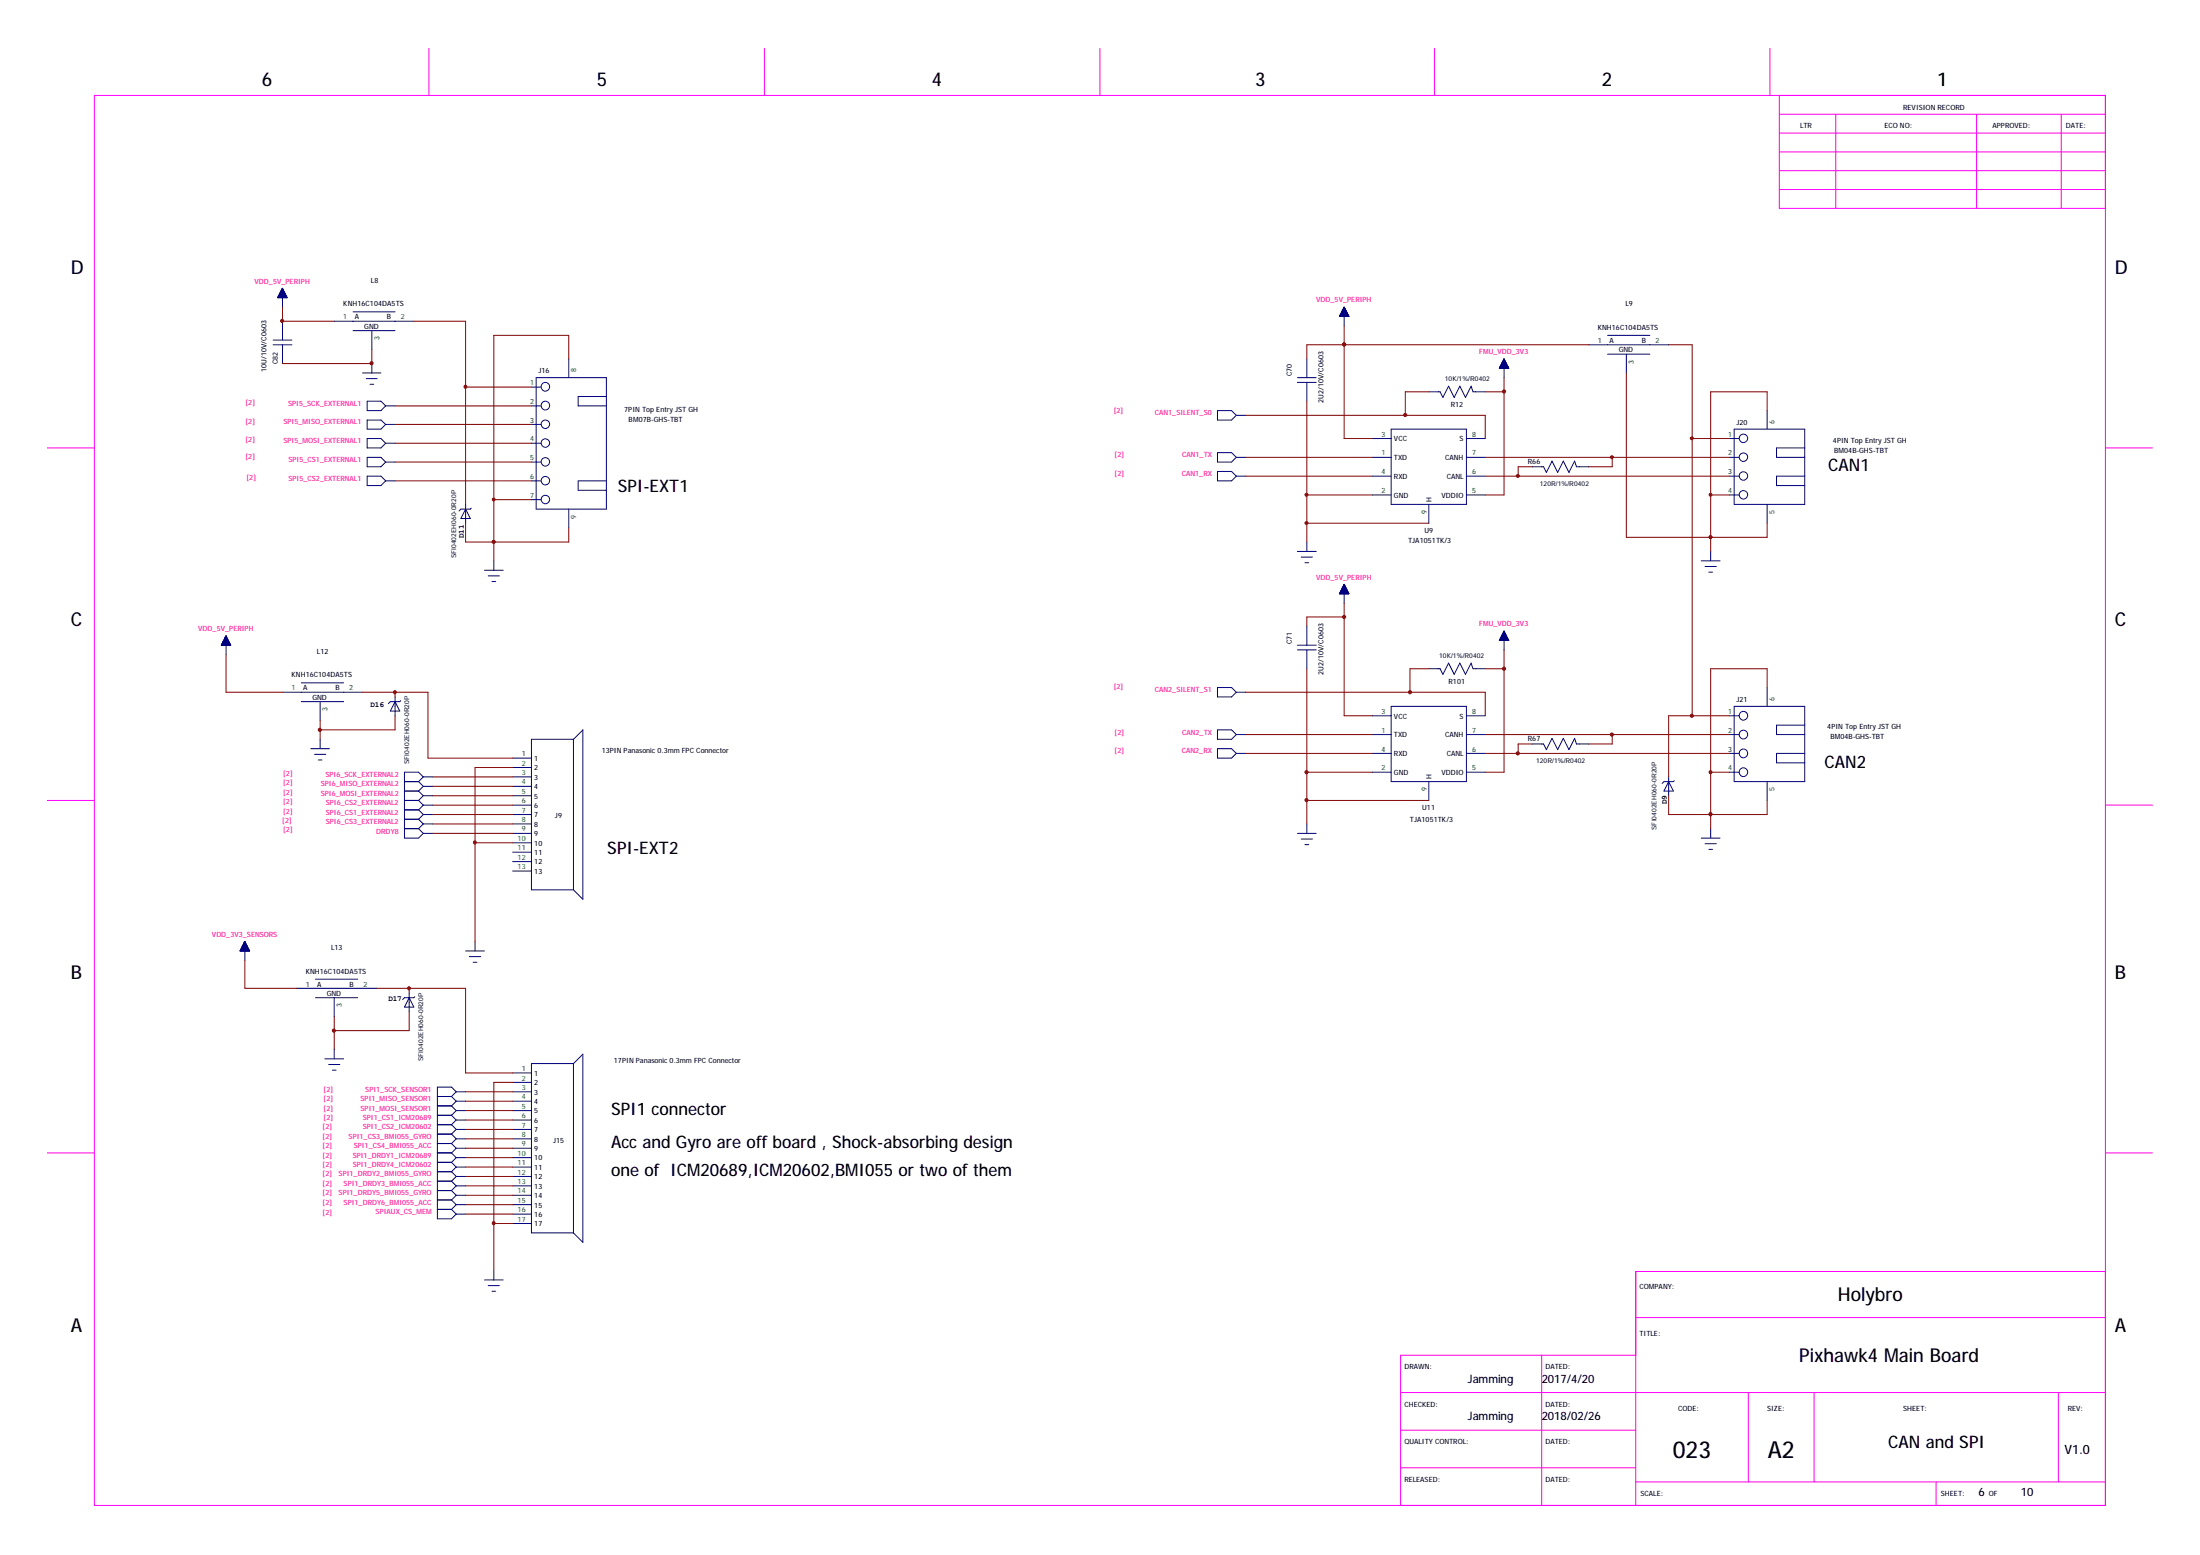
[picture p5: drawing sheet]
<svg xmlns="http://www.w3.org/2000/svg" width="297mm" height="210mm" viewBox="0 0 297 210" stroke-linecap="round" stroke-linejoin="round" font-family="sans-serif">
<g fill="none" stroke="#000080" stroke-width=".14">
<path d="M37.5 40v.2M37.6 40h1.1M37.6 39.9h1.1v.3M37.7 39.8h.9M37.7 39.7h.8v.5M37.7 39.7v.5M37.8 39.7h.7M37.8 39.6h.7M37.8 39.6v.6M37.8 39.6h.6M37.8 39.5v.7M37.8 39.5h.6"/>
<path d="M37.9 39.4h.5v.8M37.9 39.4h.5M37.9 39.3v.9M37.9 39.3h.4M37.9 39.3h.4v.9M38 39.2h.3v1M38 39.2v1M38 39.2h.3M38 39.1h.2M38 39v1.2M38.1 39.1h.1M38.1 39h.1"/>
<path d="M38.1 39v1.2M38.1 38.9v2.6M38.1 38.9l-.6 1.3M38.1 38.9l.7 1.3h-1.3M38.2 39v1.2M38.2 39.1v1.1M38.4 39.5v.7M38.5 39.6v.6M38.6 39.9h-1v.3M36.9 46.5h2.5M36.9 45.9h2.5M37.5 40.1h1.2"/>
<path d="M37.5 40.1v.1M37.7 40.2v-.4h.9v.4M38.1 43.4v2.5M38.1 46.5v2.6M38.7 40v.2M38.7 40.1v.1M45.1 43.4h10.8M47.7 44.6h5.6M47.7 42.1h5.6M48.9 50.3h2.5M49.4 51.1h1.5M49.6 56.7h1.8l.7 .6-.7 .6h-1.8z"/>
<path d="M49.6 59.2h1.8l.7 .6-.7 .7h-1.8zM49.6 54.2h1.8l.7 .6-.7 .6h-1.8zM50 51.9h.5M50.2 44.6v2.6M50.2 49.1v1.2M52.1 54.8h1.2M52.1 57.3h1.2M52.1 59.8h1.2M71.8 54.8h1.2M71.8 52.3h1.2M71.8 57.3h1.2M71.8 59.8h1.2"/>
<path d="M72.4 51h9.5v17.7h-9.5zM76.8 48.4v2.6M81.9 53.5h-3.8v1.3h3.8M164.4 55.4h1.9l.6 .7-.6 .6h-1.9zM166.9 56.1h1.3M175.2 51.6h2.5M175.2 51h2.5M176.4 48.4v2.6M176.4 51.6v2.6M180.9 42.7h1.2M180.9 42.6h1.1M180.9 42.5v.2"/>
<path d="M181 42.5h1M181 42.5h1v.2M181 42.4v.3M181 42.4h1M181 42.4h.9M181 42.3v.4M181.1 42.3h.8M181.1 42.3h.8v.4M181.1 42.2h.8M181.2 42.1h.6M181.2 42v.7M181.2 42h.6"/>
<path d="M181.2 42h.5v.7M181.2 41.9v.8M181.3 41.9h.4M181.3 41.8v.9M181.3 41.8h.4M181.4 41.8h.3v.9M181.4 41.7h.2M181.4 41.6h.2M181.4 41.6v1.1M181.4 41.6h.1M181.4 41.5v1.2M181.5 41.5v2.5"/>
<path d="M181.5 41.5l-.7 1.2h1.3M181.5 41.5l.6 1.2M181.5 41.5h.1M181.5 41.5v1.2M181.6 41.7h-.2v1M181.6 41.6v1.1M181.7 41.8v.9M181.8 42.1v.6M181.8 42.1h-.7v.6M181.9 42.2h-.8v.5M181.9 42.1v.6M181.9 42.3v.4"/>
<path d="M182 42.6v.1M182.1 42.6h-1.2v.1M182.1 42.6v.1M185.3 59.2h2.5M187.8 57.9h10.2v10.2h-10.2zM192.9 52.9h1.5l.4 .8 .8-1.6 .7 1.6 .8-1.6 .8 1.6 .7-1.6 .3 .8h1.6M198 59.2h2.5M202.5 49.7v-.1h1.2v.1M202.5 49.6h1.1M202.5 49.5h1.1v.2M202.5 49.5v.2M202.6 49.5h1"/>
<path d="M202.6 49.5h1v.2M202.6 49.4v.3M202.6 49.4h.9M202.6 49.7v-.4h.9v.4M202.6 49.3h.9M202.7 49.2h.8v.5M202.7 49.7v-.6h.7v.6M202.7 49.1h.7M202.8 49h.6v.7M202.8 49v.7M202.8 49h.5M202.8 49h.5v.7"/>
<path d="M202.8 48.9v.8M202.9 48.9h.4M202.9 48.8h.3v.9M202.9 48.8v.9M202.9 48.8h.3M202.9 48.7h.3v1M203 48.6h.2v1.1M203 48.5h.1v1.2M203 48.5v1.2M203.1 48.4v2.6M203.1 48.4l.6 1.3h-1.3zM203.1 48.6h-.1v1.1"/>
<path d="M203.2 48.7h-.3v1M203.5 49.2h-.8v.5M214.5 46.5h10.8M217 47.8h5.8M217 45.3h5.8M219.6 47.8v2.5M233.5 59.2h1.3M234.1 57.9h9.6v10.2h-9.6zM238.6 55.4v2.5M49.6 61.7h1.8l.7 .7-.7 .6h-1.8zM49.6 64.3h1.8l.7 .6-.7 .6h-1.8zM52.1 64.9h1.2"/>
<path d="M52.1 62.4h1.2M62.9 68.7l.6 1.3h-1.3zM62.9 68.1v2.5M63.6 68.6l-.1 .1h-1.3l-.2 .3M65.4 77h2.5M65.9 77.7h1.5M66.4 78.5h.5M66.7 75.7v1.3M71.8 64.9h1.2M71.8 62.4h1.2M71.8 67.5h1.2M76.8 68.7v2.6"/>
<path d="M81.9 64.9h-3.8v1.3h3.8M164.4 63.6h1.9l.6 .7-.6 .6h-1.9zM164.4 61.1h1.9l.6 .6-.6 .7h-1.9zM166.9 61.7h1.3M166.9 64.3h1.3M175.2 74.4h2.5M175.7 75.2h1.5M176.2 76h.5M176.4 73.2v1.2M181 79.9v.3M181 79.9h1v.3M181 79.9h1"/>
<path d="M181 79.8v.4M181 79.8h.9v.4M181.1 79.7h.8M181.1 79.6h.8M181.1 79.6h.8v.6M181.2 79.4v.8M181.2 79.5h.6v.7M181.2 79.3v.9M181.2 79.4h.5v.8M181.2 79.4h.6M181.3 79.2v1M181.3 79.3h.4v.9"/>
<path d="M181.3 79.3h.4M181.3 79.2h.4M181.4 79.2h.3v1M181.4 79.1h.2v1.1M181.4 78.9v1.3M181.4 79h.1v1.2M181.5 78.9v2.5M181.5 78.9l-.7 1.3h1.3M181.5 78.9l.6 1.3M181.5 78.9h.1M181.6 79.1h-.2v1.1M181.8 79.6h-.7v.6"/>
<path d="M185.3 61.7h2.5M185.3 64.3h2.5M185.3 66.8h2.5M192.9 68.1v2.5M198 61.7h2.5M198 64.3h2.5M198 66.8h2.5M206.9 63h1.5l.4 .8 .7-1.6 .8 1.6 .8-1.6 .7 1.6 .8-1.6 .3 .8h1.6M229.7 75.7h2.5M230.2 76.5h1.5M230.7 77.2h.5M231 74.4v1.3"/>
<path d="M233.5 61.7h1.3M233.5 64.3h1.3M233.5 66.8h1.3M238.6 68.1v2.5M243.7 60.5h-3.8v1.2h3.8M243.7 64.3h-3.8v1.2h3.8M29.9 87.1h.1M29.9 87.1h1.2M29.9 87h1.2v.1M29.9 86.9v.2M30 86.9h1M30.1 86.8h.8"/>
<path d="M30.1 86.7h.8v.4M30.1 86.6v.5M30.1 86.6h.8M30.1 86.5v.6M30.2 86.5h.6M30.2 86.5h.6v.6M30.2 86.4v.7M30.2 86.4h.6M30.3 86.4h.5M30.3 86.3h.4M30.3 86.3v.8M30.4 86.2h.2v.9"/>
<path d="M30.4 86.1v1M30.4 86.1h.2M30.4 86v1.1M30.4 86h.2M30.4 86h.2v1.1M30.4 85.9v1.2M30.5 85.9h.1M30.5 85.8l.7 1.3h-1.3M30.5 85.8v2.6M30.5 85.8l-.6 1.3M30.6 86v1.1M30.7 86.2h-.4v.9"/>
<path d="M30.7 86.2v.9M30.8 86.3v.8M30.9 86.5v.6M30.9 86.7h-.8v.4M30.9 86.8v.3M31 86.8h-1v.3M31 86.8v.3M31.1 87.1h.1M38.1 93.4h10.8M40.7 94.7h5.7M40.7 92.2h5.7M43.2 94.7v2.6"/>
<path d="M43.2 99.8v1.3M53.3 94.7l.7 1.3h-1.3zM53.3 94.1v2.5M54.1 94.6l-.1 .1h-1.3l-.2 .3M77.4 99.8v20.3M77.4 99.8h-5.6v20.3h5.6M77.4 99.8l1.3-1.3v22.9l-1.3-1.3M164.4 98.5h1.9l.6 .7-.6 .6h-1.9zM164.4 92.8h1.9l.6 .6-.6 .7h-1.9zM166.9 99.2h1.3M166.9 93.4h1.3M175.2 87.7h2.5"/>
<path d="M175.2 87.1h2.5M176.4 84.6v2.5M176.4 87.7v2.6M180.9 80.1l1.2 .1M180.9 80.2v-.2h1.1v.2M181.1 80.2v-.5h.8v.5M182.1 80.1h-1.2v.1M185.3 96.6h2.5M185.3 99.2h2.5M187.8 95.3h10.2v10.2h-10.2zM192.9 90.3h1.5l.4 .7 .8-1.5 .7 1.5 .8-1.5 .8 1.5 .7-1.5 .3 .8h1.6M198 96.6h2.5"/>
<path d="M198 99.2h2.5M202.5 86.5h1.2M202.5 86.4h1.1M202.5 86.3h1.1v.2M202.5 86.3v.2M202.6 86.3h1M202.6 86.5v-.3h1v.3M202.6 86.2h.9M202.6 86.1h.9v.4M202.6 86.1v.4M202.6 86.1h.9M202.7 86h.8v.5"/>
<path d="M202.7 86h.8M202.7 86v.5M202.7 86.5v-.6h.7v.6M202.7 85.9h.7M202.8 85.8v.7M202.8 85.8h.6v.7M202.8 85.7v.8M202.8 85.7h.5v.8M202.8 85.8h.5M202.9 85.6v.9M202.9 85.6h.3v.9M202.9 85.7h.4"/>
<path d="M202.9 85.6h.3M202.9 85.5h.3v1M203 85.4h.2v1.1M203 85.3v1.2M203 85.3h.1v1.2M203.1 85.2l.6 1.3h-1.3zM203.1 85.2v2.5M203.1 85.4h-.1v1.1M203.2 85.4h-.3v1.1M233.5 96.6h1.3M233.5 99.2h1.3M234.1 95.3h9.6v10.2h-9.6z"/>
<path d="M238.6 92.8v2.5M243.7 97.9h-3.8v1.3h3.8M42 101.1h2.5M42.5 101.8h1.5M43 102.6h.5M54.6 105.5h1.9M54.6 106.8h1.9M54.6 110.6h1.9M54.6 109.3h1.9M54.6 108h1.9M54.6 111.9h1.9M56.5 109.3l.6 .7"/>
<path d="M56.5 108l.6 .7M56.5 106.8l.6 .6M56.5 105.5l.6 .6M56.5 111.9l.6 .6M56.5 110.6l.6 .6M57.1 104.9l-.6-.7h-1.9v8.9h1.9l.6-.6M57.1 104.9h1.3M57.1 106.1h1.3M57.1 107.4h1.3M57.1 108.7h1.3M57.1 110h1.3M57.1 111.2h1.3"/>
<path d="M57.1 112.5h1.3M57.1 110l-.6 .6M57.1 108.7l-.6 .6M57.1 107.4l-.6 .6M57.1 106.1l-.6 .7M57.1 104.9l-.6 .6M57.1 111.2l-.6 .7M69.2 102.3h2.6M69.2 103.6h2.6M69.2 104.9h2.6M69.2 106.1h2.6M69.2 107.4h2.6"/>
<path d="M69.2 108.7h2.6M69.2 110h2.6M69.2 111.2h2.6M69.2 112.5h2.6M69.2 113.8h2.6M69.2 115h2.6M69.2 116.3h2.6M69.2 117.6h2.6M164.4 101.1h1.9l.6 .6-.6 .6h-1.9zM166.9 101.7h1.3M175.2 112.5h2.5M175.7 113.3h1.5"/>
<path d="M176.2 114h.5M176.4 111.2v1.3M185.3 101.7h2.5M185.3 104.2h2.5M192.9 105.5v2.5M198 101.7h2.5M198 104.2h2.5M206.9 100.4h1.5l.4 .8 .7-1.5 .8 1.5 .8-1.5 .7 1.5 .8-1.5 .3 .7h1.6M225.3 105.5l.6 1.3h-1.2zM225.3 104.9v2.5M226.1 105.4l-.2 .1h-1.2l-.3 .3M229.7 113.1h2.5"/>
<path d="M230.2 113.9h1.5M230.7 114.7h.5M231 111.9v1.2M233.5 101.7h1.3M233.5 104.2h1.3M238.6 105.5v2.5M243.7 101.7h-3.8v1.3h3.8M32.4 128.3l1.3 .1M32.4 128.3v.1M32.5 128.2h1.1M32.5 128.4v-.2h1.1v.2M32.6 128.1h1v.3"/>
<path d="M32.6 128.4v-.4h.9v.4M32.6 127.9h.9M32.6 127.9h.8v.5M32.6 127.9v.5M32.7 127.9h.7M32.7 127.8h.7v.6M32.7 127.8v.6M32.7 127.7h.7M32.7 127.7h.7v.7M32.7 127.6v.8M32.8 127.6h.5M32.8 127.6h.5v.8"/>
<path d="M32.9 127.5h.3v.9M32.9 127.4h.3v1M32.9 127.4v1M32.9 127.4h.3M32.9 127.3h.2v1.1M32.9 127.2v1.2M33 127.2h.1M33 127.2h.1v1.2M33 127.1v1.3M33 127.1h.1M33.1 127.1l.6 1.3h-1.3M33.1 127.1v2.5"/>
<path d="M33.1 127.1l-.7 1.3M33.2 127.4h-.3v1M33.3 127.6h-.5v.8M33.5 128.1h-.9v.3M40 133.4h10.8M42.6 134.7h5.7M42.6 132.2h5.7M45.1 134.7v2.5M55.2 134.7l.7 1.2h-1.3zM55.2 134v2.6M56 134.5l-.1 .2h-1.3l-.2 .2M62.9 128.4h2.5"/>
<path d="M63.4 129.1h1.5M63.9 129.9h.5M64.1 127.1v1.3M43.9 142.9h2.5M44.4 143.7h1.5M44.9 144.5h.5M45.1 141.7v1.2M59.1 156.9h1.9M59.1 155.6h1.9M59.1 148h1.9M59.1 149.3h1.9M59.1 150.6h1.9"/>
<path d="M59.1 151.8h1.9M59.1 153.1h1.9M59.1 154.4h1.9M59.1 158.2h1.9M59.1 159.4h1.9M61 155.6l.6 .7M61 148l.6 .6M61 149.3l.6 .6M61 150.6l.6 .6M61 151.8l.6 .7M61 153.1l.6 .6M61 154.4l.6 .6"/>
<path d="M61 156.9l.6 .6M61 158.2l.6 .6M61 159.4l.6 .7M61.6 147.4h1.3M61.6 148.6h1.3M61.6 149.9h1.3M61.6 151.2h1.3M61.6 152.5h1.3M61.6 153.7h1.3M61.6 155h1.3M61.6 156.3h1.3M61.6 157.5h1.3"/>
<path d="M61.6 158.8h1.3M61.6 147.4l-.6-.7h-1.9v17.8h1.9l.6-.6M61.6 156.3l-.6 .6M61.6 147.4l-.6 .6M61.6 148.6l-.6 .7M61.6 149.9l-.6 .7M61.6 151.2l-.6 .6M61.6 152.5l-.6 .6M61.6 153.7l-.6 .7M61.6 155l-.6 .6M61.6 157.5l-.6 .7M61.6 158.8l-.6 .6"/>
<path d="M69.2 144.8h2.6M69.2 146.1h2.6M69.2 147.4h2.6M69.2 148.6h2.6M69.2 149.9h2.6M69.2 151.2h2.6M69.2 152.5h2.6M69.2 153.7h2.6M69.2 155h2.6M69.2 156.3h2.6M69.2 157.5h2.6M69.2 158.8h2.6"/>
<path d="M77.4 143.6v22.8M77.4 143.6h-5.6v22.8h5.6M77.4 143.6l1.3-1.3v25.4l-1.3-1.3M59.1 163.3h1.9M59.1 160.7h1.9M59.1 162h1.9M61 163.3l.6 .6M61 160.7l.6 .6M61 162l.6 .6M61.6 160.1h1.3M61.6 161.3h1.3M61.6 162.6h1.3"/>
<path d="M61.6 163.9h1.3M61.6 160.1l-.6 .6M61.6 161.3l-.6 .7M61.6 162.6l-.6 .7M65.4 172.8h2.5M65.9 173.5h1.5M66.4 174.3h.5M66.7 171.5v1.3M69.2 160.1h2.6M69.2 161.3h2.6M69.2 162.6h2.6M69.2 163.9h2.6"/>
<path d="M69.2 165.2h2.6"/>
<circle cx="73.6" cy="54.7" r=".59"/>
<circle cx="73.6" cy="52.2" r=".59"/>
<circle cx="73.6" cy="59.8" r=".57"/>
<circle cx="73.6" cy="57.3" r=".57"/>
<circle cx="235.4" cy="59.2" r=".57"/>
<circle cx="73.6" cy="67.4" r=".57"/>
<circle cx="73.6" cy="64.9" r=".57"/>
<circle cx="73.6" cy="62.3" r=".57"/>
<circle cx="235.4" cy="64.2" r=".57"/>
<circle cx="235.4" cy="66.8" r=".57"/>
<circle cx="235.4" cy="61.7" r=".57"/>
<circle cx="235.4" cy="99.2" r=".59"/>
<circle cx="235.4" cy="96.6" r=".59"/>
<circle cx="235.4" cy="104.2" r=".59"/>
<circle cx="235.4" cy="101.7" r=".59"/>
</g>
<g fill="none" stroke="#800000" stroke-width=".14">
<path d="M38.1 41.5v1.9h7M50.2 47.2v1.9h-12.1M53.3 54.8h18.5M53.3 57.3h18.5M53.3 59.8h18.5M55.9 43.4h7v24.7M62.9 52.3h8.9M76.8 48.4v-3.1h-10.1v30.4M168.2 56.1h32.3v3.1M176.4 54.2v19M181.5 44v15.2h3.8M192.9 52.9h-3.2v3.2"/>
<path d="M200.5 52.9h2.6M203.1 51v15.8h-2.6M214.5 46.5h-38.1v1.9M219.6 50.3v22.2h19v-1.9M225.3 46.5h3.2v50.1M228.5 59.2h5M238.6 55.4v-2.5h-7.6v21.5M53.3 62.4h18.5M53.3 64.9h18.5M62.9 70.6v2.6h13.9v-1.9M66.7 67.5h5.1M168.2 61.7h17.1"/>
<path d="M168.2 64.3h17.1M176.4 66.8h8.9M176.4 70.6h16.5M200.5 61.7h33M200.5 64.3h33M206.9 63h-1.9v1.3M217.7 61.7v1.3h-3.2M231 66.8h2.5M30.5 88.4v5h7.6M43.2 97.3v2.5M48.9 93.4h8.9v8.9h11.4M53.3 93.4v.7"/>
<path d="M53.3 96.6v1.9h-10.1M168.2 93.4h32.3v3.2M168.2 99.2h17.1M176.4 90.3v20.9M181.5 81.4v15.2h3.8M181.5 83.3h-5.1v1.3M192.9 90.3h-2.5v3.1M200.5 99.2h33M200.5 90.3h2.6M203.1 87.7v16.5h-2.6M217.7 99.2v1.2h-3.2M233.5 96.6h-8.2v8.3"/>
<path d="M238.6 92.8v-2.5h-7.6v21.6M58.4 110h10.8M58.4 108.7h10.8M58.4 107.4h10.8M58.4 106.1h10.8M58.4 104.9h10.8M58.4 112.5h10.8M58.4 111.2h10.8M64.1 113.8h5.1M69.2 103.6h-5.1v23.5M168.2 101.7h17.1M176.4 104.2h8.9"/>
<path d="M176.4 108h16.5M200.5 101.7h33M206.9 100.4h-1.9v1.3M225.3 107.4v2.6h13.3v-2M231 104.2h2.5M33.1 129.6v3.8h6.9M45.1 137.2v4.5M50.8 133.4h12.1v11.4h6.3M55.2 133.4v.6M55.2 136.6v2.5h-10.1M62.9 156.3h6.3M62.9 147.4h6.3"/>
<path d="M62.9 148.6h6.3M62.9 149.9h6.3M62.9 151.2h6.3M62.9 152.5h6.3M62.9 153.7h6.3M62.9 155h6.3M62.9 157.5h6.3M62.9 158.8h6.3M69.2 146.1h-2.5v25.4M62.9 163.9h6.3M62.9 160.1h6.3M62.9 161.3h6.3"/>
<path d="M62.9 162.6h6.3M66.7 165.2h2.5"/>
</g>
<g fill="#800000" stroke="#800000" stroke-width=".14">
<path d="M66.5 67.3h.3v.2l-.2 .1-.1-.1z" fill-rule="evenodd"/>
<path d="M176.2 66.7h.3l.1 .1-.1 .1-.1 .1-.2-.1z" fill-rule="evenodd"/>
<path d="M230.8 66.7h.3v.2l-.2 .1-.1-.1z" fill-rule="evenodd"/>
<path d="M204.8 64.1h.3v.1v.2h-.2h-.1z" fill-rule="evenodd"/>
<path d="M217.5 61.6h.3v.1v.1l-.2 .1-.1-.1z" fill-rule="evenodd"/>
<path d="M230.8 72.4h.3v.2l-.2 .1-.1-.1z" fill-rule="evenodd"/>
<path d="M181.3 46.3h.3l.1 .2-.1 .1-.1 .1-.2-.1z" fill-rule="evenodd"/>
<path d="M230.8 72.4h.3v.2l-.2 .1-.1-.1z" fill-rule="evenodd"/>
<path d="M176.2 104.1h.3l.1 .1-.1 .2-.1 .1-.2-.1z" fill-rule="evenodd"/>
<path d="M230.8 104.1h.3v.3l-.2 .1-.1-.1z" fill-rule="evenodd"/>
<path d="M204.8 101.5h.3v.2v.1l-.2 .1-.1-.1z" fill-rule="evenodd"/>
<path d="M217.5 99h.3v.2v.1l-.2 .1-.1-.1z" fill-rule="evenodd"/>
<path d="M230.8 109.8h.3v.2l-.2 .1-.1-.1z" fill-rule="evenodd"/>
<path d="M181.3 83.1h.3l.1 .2-.1 .1-.1 .1-.2-.1z" fill-rule="evenodd"/>
<path d="M228.3 59h.3v.2v.1l-.2 .1-.1-.1z" fill-rule="evenodd"/>
<path d="M181.3 46.3h.3l.1 .2-.1 .1-.1 .1-.2-.1z" fill-rule="evenodd"/>
<path d="M62.7 52.1h.3v.2l-.2 .1-.1-.1z" fill-rule="evenodd"/>
<path d="M66.5 73h.3v.3h-.2h-.1z" fill-rule="evenodd"/>
<path d="M37.9 43.2h.3l.1 .1-.1 .2h-.1h-.2z" fill-rule="evenodd"/>
<path d="M50 48.9h.3l.1 .1-.1 .2h-.1h-.2z" fill-rule="evenodd"/>
<path d="M66.5 73h.3v.3h-.2h-.1z" fill-rule="evenodd"/>
<path d="M228.3 96.5h.3v.1v.2h-.2h-.1z" fill-rule="evenodd"/>
<path d="M53.2 93.3h.3v.3l-.2 .1-.1-.1z" fill-rule="evenodd"/>
<path d="M43 98.4h.3l.1 .1-.1 .2h-.1h-.2z" fill-rule="evenodd"/>
<path d="M55.1 133.3h.3v.2l-.2 .1-.1-.1z" fill-rule="evenodd"/>
<path d="M44.9 139h.3l.1 .1-.1 .2h-.1h-.2z" fill-rule="evenodd"/>
<path d="M66.5 165h.3v.3h-.2h-.1z" fill-rule="evenodd"/>
<path d="M230.8 109.8h.3v.2l-.2 .1-.1-.1z" fill-rule="evenodd"/>
<path d="M64 113.6h.2v.3h-.1h-.1z" fill-rule="evenodd"/>
<path d="M176.2 70.5h.3l.1 .1-.1 .1-.1 .1-.2-.1z" fill-rule="evenodd"/>
<path d="M176.2 107.9h.3l.1 .1-.1 .1-.1 .1-.2-.1z" fill-rule="evenodd"/>
<path d="M202.9 52.7h.3l.1 .1-.1 .2-.1 .1-.2-.1z" fill-rule="evenodd"/>
<path d="M189.6 55.9h.3v.1v.2h-.2h-.1z" fill-rule="evenodd"/>
<path d="M202.9 90.1h.3l.1 .2-.1 .1-.1 .1-.2-.1z" fill-rule="evenodd"/>
<path d="M190.2 93.3h.3l.1 .1-.1 .2-.1 .1-.2-.1z" fill-rule="evenodd"/>
</g>
<g fill="none" stroke="#f0f" stroke-width=".14">
<path d="M12.7 12.9h271.6v190.3h-271.6zM57.9 6.5v6.4M103.2 6.5v6.4M148.5 6.5v6.4M193.7 6.5v6.4M239 6.5v6.4M240.2 12.9v15.2h44.1M240.2 15.4h44.1M240.2 18h44.1M247.9 15.4v12.7M266.9 15.4v12.7M278.3 15.4v12.7"/>
<path d="M240.2 20.5h44.1M240.2 23h44.1M240.2 25.6h44.1M6.4 60.5h6.3M284.3 60.5h6.3M6.4 108h6.3M284.3 108.7h6.3M6.4 155.6h6.3M284.3 155.6h6.3M220.9 177.9h63.4M284.3 171.6h-63.4v31.6M189.1 188h95.2"/>
<path d="M189.1 193.1h31.8M189.1 198.1h31.8M208.2 182.9v20.3M220.9 182.9h-31.8v20.3M236.1 188v12M244.9 188v12M277.9 188v12M220.9 200h63.4M261.4 200v3.2"/>
</g>
<g font-size="3.2">
<text x="225.8" y="196.8">023</text>
<text x="238.7" y="196.8">A2</text>
</g>
<g font-size="2.6">
<text x="35.3" y="11.6">6</text>
<text x="80.6" y="11.6">5</text>
<text x="125.8" y="11.6">4</text>
<text x="169.5" y="11.6">3</text>
<text x="216.3" y="11.6">2</text>
<text x="261.5" y="11.6">1</text>
<text x="9.6" y="37">D</text>
<text x="285.5" y="37">D</text>
<text x="9.6" y="84.6">C</text>
<text x="285.5" y="84.6">C</text>
<text x="9.6" y="132.2">B</text>
<text x="285.5" y="132.2">B</text>
<text x="9.6" y="179.8">A</text>
<text x="248.2" y="175.7">Holybro</text>
<text x="285.5" y="179.8">A</text>
<text x="242.9" y="183.9">Pixhawk4 Main Board</text>
</g>
<g font-size="2.3">
<text x="246.8" y="63.6">CAN1</text>
<text x="83.4" y="66.4">SPI-EXT1</text>
<text x="246.3" y="103.6">CAN2</text>
<text x="82" y="115.3">SPI-EXT2</text>
<text x="82.5" y="150.6">SPI1 connector</text>
<text x="82.5" y="155">Acc and Gyro are off board , Shock-absorbing design</text>
<text x="82.5" y="158.8">one of ICM20689,ICM20602,BMI055 or two of them</text>
<text x="254.9" y="195.5">CAN and SPI</text>
</g>
<text font-size="1.7" x="278.8" y="196.2">V1.0</text>
<g font-size="1.6">
<text x="198.2" y="191.7">Jamming</text>
<text x="198.2" y="186.7">Jamming</text>
<text x="208.2" y="191.7">2018/02/26</text>
<text x="208.2" y="186.7">2017/4/20</text>
<text x="267.1" y="201.9">6</text>
<text x="272.8" y="201.9">10</text>
</g>
<g font-size="1.1">
<text x="62.6" y="72.7" transform="rotate(-90 62.6 72.7)">D11</text>
<text x="50" y="95.5">D16</text>
<text x="225" y="108.6" transform="rotate(-90 225 108.6)">D9</text>
<text x="52.5" y="135.2">D17</text>
</g>
<g font-size="1">
<text x="243" y="17.3">LTR</text>
<text x="254.4" y="17.3">ECO NO:</text>
<text x="257" y="14.8">REVISION RECORD</text>
<text x="269" y="17.3">APPROVED:</text>
<text x="278.9" y="17.3">DATE:</text>
<text x="46.4" y="41.3">KNH16C104DA5TS</text>
<text x="50.1" y="38.2">L8</text>
<text x="219.5" y="41.3">L9</text>
<text x="47.9" y="43.1">A</text>
<text x="49.2" y="44.4">GND</text>
<text x="52.2" y="43.1">B</text>
<text x="215.7" y="44.5">KNH16C104DA5TS</text>
<text x="217.3" y="46.3">A</text>
<text x="218.6" y="47.6">GND</text>
<text x="221.7" y="46.3">B</text>
<text x="36" y="50.2" transform="rotate(-90 36 50.2)">10U/10V/C0603</text>
<text x="37.5" y="49.2" transform="rotate(-90 37.5 49.2)">C82</text>
<text x="72.7" y="50.4">J16</text>
<text x="174.4" y="50.8" transform="rotate(-90 174.4 50.8)">C70</text>
<text x="84.3" y="55.6">7PIN Top Entry JST GH</text>
<text x="84.9" y="57">BM07B-GHS-TBT</text>
<text x="178.7" y="54.4" transform="rotate(-90 178.7 54.4)">2U2/10V/C0603</text>
<text x="188.2" y="59.6">VCC</text>
<text x="195.9" y="54.9">R12</text>
<text x="197.1" y="59.6">S</text>
<text x="234.4" y="57.4">J20</text>
<text x="247.5" y="59.8">4PIN Top Entry JST GH</text>
<text x="188.2" y="62.1">TXD</text>
<text x="188.2" y="64.7">RXD</text>
<text x="195.1" y="62.1">CANH</text>
<text x="195.3" y="64.7">CANL</text>
<text x="206.3" y="62.6">R66</text>
<text x="247.6" y="61.1">BM04B-GHS-TBT</text>
<text x="188.2" y="67.2">GND</text>
<text x="192.3" y="71.9">U9</text>
<text x="193.3" y="67.7" transform="rotate(-90 193.3 67.7)">H</text>
<text x="194.6" y="67.2">VDDIO</text>
<text x="190.1" y="73.3">TJA1051TK/3</text>
<text x="42.8" y="88.2">L12</text>
<text x="174.4" y="87" transform="rotate(-90 174.4 87)">C71</text>
<text x="39.4" y="91.4">KNH16C104DA5TS</text>
<text x="40.9" y="93.2">A</text>
<text x="42.2" y="94.5">GND</text>
<text x="45.3" y="93.2">B</text>
<text x="178.7" y="91.1" transform="rotate(-90 178.7 91.1)">2U2/10V/C0603</text>
<text x="195.6" y="92.3">R101</text>
<text x="234.4" y="94.8">J21</text>
<text x="81.2" y="101.7">13PIN Panasonic 0.3mm FPC Connector</text>
<text x="188.2" y="97">VCC</text>
<text x="188.2" y="99.5">TXD</text>
<text x="195.1" y="99.5">CANH</text>
<text x="197.1" y="97">S</text>
<text x="206.3" y="100">R67</text>
<text x="246.7" y="98.4">4PIN Top Entry JST GH</text>
<text x="247.1" y="99.8">BM04B-GHS-TBT</text>
<text x="72.1" y="102.7">1</text>
<text x="72.1" y="104">2</text>
<text x="72.1" y="105.3">3</text>
<text x="72.1" y="106.5">4</text>
<text x="72.1" y="107.8">5</text>
<text x="188.2" y="102.1">RXD</text>
<text x="188.2" y="104.6">GND</text>
<text x="193.3" y="105.1" transform="rotate(-90 193.3 105.1)">H</text>
<text x="194.6" y="104.6">VDDIO</text>
<text x="195.3" y="102.1">CANL</text>
<text x="72.1" y="109.1">6</text>
<text x="72.1" y="110.3">7</text>
<text x="72.1" y="111.6">8</text>
<text x="72.1" y="112.9">9</text>
<text x="74.9" y="110.5">J9</text>
<text x="190.4" y="111">TJA1051TK/3</text>
<text x="192" y="109.3">U11</text>
<text x="72.1" y="114.1">10</text>
<text x="72.1" y="115.4">11</text>
<text x="72.1" y="116.7">12</text>
<text x="72.1" y="118">13</text>
<text x="41.3" y="131.4">KNH16C104DA5TS</text>
<text x="44.7" y="128.2">L13</text>
<text x="42.8" y="133.2">A</text>
<text x="44.1" y="134.4">GND</text>
<text x="47.2" y="133.2">B</text>
<text x="82.9" y="143.4">17PIN Panasonic 0.3mm FPC Connector</text>
<text x="72.1" y="145.2">1</text>
<text x="72.1" y="146.5">2</text>
<text x="72.1" y="147.8">3</text>
<text x="72.1" y="149">4</text>
<text x="72.1" y="150.3">5</text>
<text x="72.1" y="151.6">6</text>
<text x="72.1" y="152.8">7</text>
<text x="72.1" y="154.1">8</text>
<text x="72.1" y="155.4">9</text>
<text x="74.7" y="154.2">J15</text>
<text x="72.1" y="156.6">10</text>
<text x="72.1" y="157.9">11</text>
<text x="72.1" y="159.2">12</text>
<text x="72.1" y="160.5">13</text>
<text x="72.1" y="161.7">14</text>
<text x="72.1" y="163">15</text>
<text x="72.1" y="164.3">16</text>
<text x="72.1" y="165.5">17</text>
<text x="221.4" y="174">COMPANY:</text>
<text x="189.6" y="184.8">DRAWN:</text>
<text x="208.7" y="184.8">DATED:</text>
<text x="221.4" y="180.4">TITLE:</text>
<text x="189.6" y="189.9">CHECKED:</text>
<text x="208.7" y="189.9">DATED:</text>
<text x="226.6" y="190.5">CODE:</text>
<text x="238.6" y="190.5">SIZE:</text>
<text x="257" y="190.5">SHEET:</text>
<text x="279.2" y="190.5">REV:</text>
<text x="189.6" y="195">QUALITY CONTROL:</text>
<text x="208.7" y="195">DATED:</text>
<text x="189.6" y="200">RELEASED:</text>
<text x="208.7" y="200">DATED:</text>
<text x="221.5" y="201.9">SCALE:</text>
<text x="262" y="201.9">SHEET:</text>
<text x="268.5" y="201.9">OF</text>
</g>
<g font-size="1" fill="#ff0080">
<text x="34.4" y="38.3">VDD_5V_PERIPH</text>
<text x="177.7" y="40.8">VDD_5V_PERIPH</text>
<text x="199.7" y="47.8">FMU_VDD_3V3</text>
<text x="33.1" y="59.7">[2]</text>
<text x="33.1" y="54.7">[2]</text>
<text x="33.1" y="57.2">[2]</text>
<text x="38.3" y="57.3">SPI5_MISO_EXTERNAL1</text>
<text x="38.3" y="59.8">SPI5_MOSI_EXTERNAL1</text>
<text x="38.9" y="54.8">SPI5_SCK_EXTERNAL1</text>
<text x="150.4" y="55.7">[2]</text>
<text x="155.9" y="56.1">CAN1_SILENT_S0</text>
<text x="33.1" y="62">[2]</text>
<text x="33.3" y="64.8">[2]</text>
<text x="38.9" y="62.4">SPI5_CS1_EXTERNAL1</text>
<text x="38.9" y="64.9">SPI5_CS2_EXTERNAL1</text>
<text x="150.5" y="61.7">[2]</text>
<text x="150.5" y="64.3">[2]</text>
<text x="159.6" y="64.3">CAN1_RX</text>
<text x="159.6" y="61.7">CAN1_TX</text>
<text x="177.7" y="78.2">VDD_5V_PERIPH</text>
<text x="26.8" y="85.2">VDD_5V_PERIPH</text>
<text x="199.7" y="84.6">FMU_VDD_3V3</text>
<text x="150.4" y="93.1">[2]</text>
<text x="155.9" y="93.4">CAN2_SILENT_S1</text>
<text x="150.5" y="99.2">[2]</text>
<text x="150.5" y="101.7">[2]</text>
<text x="159.6" y="101.7">CAN2_RX</text>
<text x="159.6" y="99.2">CAN2_TX</text>
<text x="38.2" y="107.3">[2]</text>
<text x="38.2" y="106">[2]</text>
<text x="38.2" y="104.7">[2]</text>
<text x="43.3" y="107.4">SPI6_MOSI_EXTERNAL2</text>
<text x="43.3" y="106.1">SPI6_MISO_EXTERNAL2</text>
<text x="43.9" y="104.9">SPI6_SCK_EXTERNAL2</text>
<text x="38.1" y="111.1">[2]</text>
<text x="38.2" y="109.8">[2]</text>
<text x="38.2" y="108.6">[2]</text>
<text x="38.2" y="112.4">[2]</text>
<text x="44" y="110">SPI6_CS1_EXTERNAL2</text>
<text x="44" y="108.7">SPI6_CS2_EXTERNAL2</text>
<text x="44" y="111.2">SPI6_CS3_EXTERNAL2</text>
<text x="50.8" y="112.6">DRDY8</text>
<text x="28.6" y="126.5">VDD_3V3_SENSORS</text>
<text x="43.7" y="147.4">[2]</text>
<text x="43.7" y="149.9">[2]</text>
<text x="43.7" y="148.6">[2]</text>
<text x="48.7" y="148.6">SPI1_MISO_SENSOR1</text>
<text x="48.7" y="149.9">SPI1_MOSI_SENSOR1</text>
<text x="49.3" y="147.4">SPI1_SCK_SENSOR1</text>
<text x="43.6" y="152.5">[2]</text>
<text x="43.6" y="153.7">[2]</text>
<text x="43.6" y="155">[2]</text>
<text x="43.7" y="151.2">[2]</text>
<text x="47.1" y="153.7">SPI1_CS3_BMI055_GYRO</text>
<text x="47.8" y="155">SPI1_CS4_BMI055_ACC</text>
<text x="49" y="151.2">SPI1_CS1_ICM20689</text>
<text x="49" y="152.5">SPI1_CS2_ICM20602</text>
<text x="43.6" y="161.3">[2]</text>
<text x="43.6" y="156.3">[2]</text>
<text x="43.6" y="158.8">[2]</text>
<text x="43.6" y="160.1">[2]</text>
<text x="43.6" y="157.5">[2]</text>
<text x="45.7" y="158.8">SPI1_DRDY2_BMI055_GYRO</text>
<text x="45.7" y="161.3">SPI1_DRDY5_BMI055_GYRO</text>
<text x="46.4" y="160.1">SPI1_DRDY3_BMI055_ACC</text>
<text x="47.6" y="156.3">SPI1_DRDY1_ICM20689</text>
<text x="47.6" y="157.5">SPI1_DRDY4_ICM20602</text>
<text x="43.6" y="162.6">[2]</text>
<text x="43.6" y="164">[2]</text>
<text x="46.4" y="162.6">SPI1_DRDY6_BMI055_ACC</text>
<text x="50.7" y="163.9">SPIAUX_CS_MEM</text>
</g>
<g font-size="1" fill="#008000">
<text x="46.4" y="43.1">1</text>
<text x="51.2" y="45.9" transform="rotate(-90 51.2 45.9)">3</text>
<text x="54.1" y="43.1">2</text>
<text x="215.7" y="46.3">1</text>
<text x="223.5" y="46.3">2</text>
<text x="71.6" y="52">1</text>
<text x="77.8" y="50.2" transform="rotate(-90 77.8 50.2)">8</text>
<text x="220.6" y="49.1" transform="rotate(-90 220.6 49.1)">3</text>
<text x="71.6" y="54.5">2</text>
<text x="71.6" y="57.1">3</text>
<text x="71.6" y="59.6">4</text>
<text x="186.5" y="58.9">3</text>
<text x="198.8" y="58.9">8</text>
<text x="233.3" y="58.9">1</text>
<text x="239.6" y="57.2" transform="rotate(-90 239.6 57.2)">6</text>
<text x="71.6" y="62.1">5</text>
<text x="71.6" y="64.7">6</text>
<text x="186.5" y="61.5">1</text>
<text x="186.5" y="64">4</text>
<text x="198.8" y="64">6</text>
<text x="198.8" y="61.5">7</text>
<text x="233.3" y="61.5">2</text>
<text x="233.3" y="64">3</text>
<text x="71.6" y="67.2">7</text>
<text x="77.8" y="70" transform="rotate(-90 77.8 70)">9</text>
<text x="186.5" y="66.6">2</text>
<text x="192.7" y="69.4" transform="rotate(-90 192.7 69.4)">9</text>
<text x="198.8" y="66.6">5</text>
<text x="233.3" y="66.6">4</text>
<text x="239.6" y="69.4" transform="rotate(-90 239.6 69.4)">5</text>
<text x="39.4" y="93.2">1</text>
<text x="47.2" y="93.2">2</text>
<text x="239.6" y="94.6" transform="rotate(-90 239.6 94.6)">6</text>
<text x="44.2" y="96" transform="rotate(-90 44.2 96)">3</text>
<text x="186.5" y="96.4">3</text>
<text x="186.5" y="98.9">1</text>
<text x="186.5" y="101.4">4</text>
<text x="198.8" y="101.4">6</text>
<text x="198.8" y="98.9">7</text>
<text x="198.8" y="96.4">8</text>
<text x="233.3" y="96.4">1</text>
<text x="233.3" y="98.9">2</text>
<text x="233.3" y="101.4">3</text>
<text x="70.4" y="102.1">1</text>
<text x="70.4" y="103.3">2</text>
<text x="70.4" y="104.6">3</text>
<text x="70.4" y="105.9">4</text>
<text x="70.4" y="107.2">5</text>
<text x="186.5" y="104">2</text>
<text x="192.7" y="106.8" transform="rotate(-90 192.7 106.8)">9</text>
<text x="198.8" y="104">5</text>
<text x="233.3" y="104">4</text>
<text x="239.6" y="106.8" transform="rotate(-90 239.6 106.8)">5</text>
<text x="69.9" y="113.5">10</text>
<text x="70.4" y="108.4">6</text>
<text x="70.4" y="109.7">7</text>
<text x="70.4" y="111">8</text>
<text x="70.4" y="112.2">9</text>
<text x="69.9" y="114.8">11</text>
<text x="69.9" y="116">12</text>
<text x="69.9" y="117.3">13</text>
<text x="41.3" y="133.2">1</text>
<text x="46.1" y="136" transform="rotate(-90 46.1 136)">3</text>
<text x="49.1" y="133.2">2</text>
<text x="70.4" y="144.6">1</text>
<text x="70.4" y="145.9">2</text>
<text x="70.4" y="147.1">3</text>
<text x="70.4" y="148.4">4</text>
<text x="70.4" y="149.7">5</text>
<text x="70.4" y="150.9">6</text>
<text x="70.4" y="152.2">7</text>
<text x="70.4" y="153.5">8</text>
<text x="70.4" y="154.7">9</text>
<text x="69.9" y="156">10</text>
<text x="69.9" y="157.3">11</text>
<text x="69.9" y="158.6">12</text>
<text x="69.9" y="159.8">13</text>
<text x="69.9" y="161.1">14</text>
<text x="69.9" y="162.4">15</text>
<text x="69.9" y="163.6">16</text>
<text x="69.9" y="164.9">17</text>
</g>
<g font-size=".9">
<text x="195.1" y="51.5">10K/1%/R0402</text>
<text x="207.9" y="65.5">120R/1%/R0402</text>
<text x="61.6" y="75.4" transform="rotate(-90 61.6 75.4)">SFI0402EH060-0R20P</text>
<text x="194.3" y="88.9">10K/1%/R0402</text>
<text x="55.2" y="103.1" transform="rotate(-90 55.2 103.1)">SFI0402EH060-0R20P</text>
<text x="207.4" y="103">120R/1%/R0402</text>
<text x="223.6" y="112" transform="rotate(-90 223.6 112)">SFI0402EH060-0R20P</text>
<text x="57.1" y="143.2" transform="rotate(-90 57.1 143.2)">SFI0402EH060-0R20P</text>
</g>
</svg>
